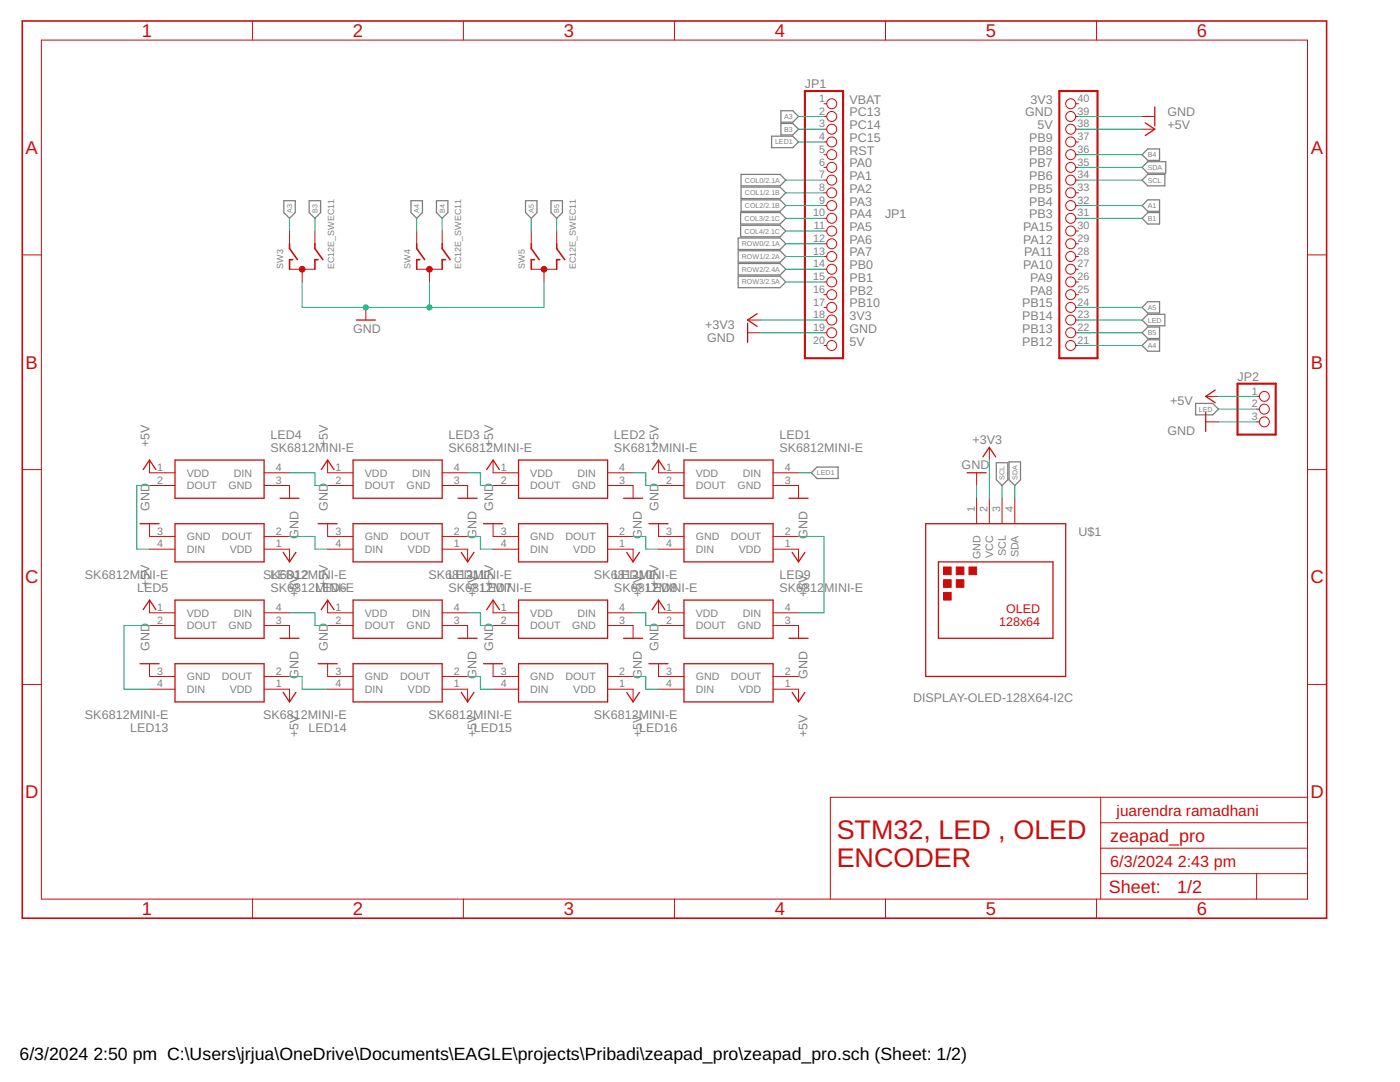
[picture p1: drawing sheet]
<svg xmlns="http://www.w3.org/2000/svg" width="279mm" height="216mm" viewBox="0 0 279 216" stroke-linecap="round" stroke-linejoin="round" font-family="sans-serif">
<g fill="none" stroke="#808080" stroke-width=".25">
<path d="M147.9 37.3h7.8l1.1 1.2-1.1 1.1h-7.8zM147.9 34.8h7.8l1.1 1.1-1.1 1.2h-7.8zM147.9 39.9h7.8l1.1 1.1-1.1 1.2h-7.8zM154 27.2h4.2l1.2 1.1-1.2 1.2h-4.2zM155.9 22.1h2.3l1.2 1.1-1.2 1.2h-2.3zM155.9 24.6h2.3l1.2 1.2-1.2 1.1h-2.3zM227.9 35.9l1.2-1.1h3.4v2.3h-3.4zM227.9 30.9l1.2-1.2h2.3v2.3h-2.3zM227.9 33.4l1.2-1.1h3.5v2.2h-3.5zM56.6 40h2.3v2.4l-1.1 1.2-1.2-1.2zM61.7 40h2.3v2.4l-1.2 1.2-1.1-1.2zM82 40h2.3v2.4l-1.1 1.2-1.2-1.2z"/>
<path d="M87.1 40h2.3v2.4l-1.2 1.2-1.1-1.2zM104.9 40h2.3v2.4l-1.2 1.2-1.1-1.2zM110 40h2.2v2.4l-1.1 1.2-1.1-1.2zM147.3 50h8.4l1.1 1.2-1.1 1.1h-8.4zM147.3 47.5h8.4l1.1 1.1-1.1 1.2h-8.4zM147.3 52.6h8.4l1.1 1.1-1.1 1.2h-8.4zM147.3 55.1h8.4l1.1 1.2-1.1 1.1h-8.4zM147.8 42.4h7.9l1.1 1.2-1.1 1.1h-7.9zM147.8 45h7.9l1.1 1.1-1.1 1.1h-7.9zM227.9 41l1.2-1.1h2.3v2.3h-2.3zM227.9 43.6l1.2-1.2h2.3v2.3h-2.3zM227.9 61.3l1.2-1.1h2.3v2.3h-2.3z"/>
<path d="M227.9 66.4l1.2-1.1h2.3v2.2h-2.3zM227.9 68.9l1.2-1.1h2.3v2.3h-2.3zM227.9 63.9l1.2-1.2h3.4v2.3h-3.4zM161.9 94.3l1.1-1.1h4.3v2.3h-4.3zM198.8 92.3h2.3v3.4l-1.1 1.2-1.2-1.2zM201.4 92.2h2.3v3.5l-1.2 1.2-1.1-1.2zM238.6 80.5h3.4l1.2 1.1-1.2 1.2h-3.4z"/>
</g>
<path d="M160.6 18.2h7.7v53.3h-7.7zM211.4 18.2h7.6v53.3h-7.6zM247 76.6h7.6v10.1h-7.6z" fill="none" stroke="#c90d0c" stroke-width=".42"/>
<g fill="none" stroke="#c90d0c" stroke-width=".2">
<path d="M8.3 8h252.6v171.4h-252.6zM50.4 4.2v3.8M92.5 4.2v3.8M134.6 4.2v3.8M176.7 4.2v3.8M218.8 4.2v3.8M164.4 20.7h.6M164.4 23.2h.6M164.4 25.8h.6M164.4 28.3h.6M164.4 30.9h.6M164.4 33.4h.6"/>
<path d="M164.4 35.9h.6M164.4 38.5h.6M214.7 20.7h.5M214.7 23.2h.5M214.7 25.8h.5M214.7 28.3h.5M214.7 30.9h.5M214.7 33.4h.5M214.7 35.9h.5M214.7 38.5h.5M227.9 23.2h2.6M227.9 25.8h2.6"/>
<path d="M4.4 50.9h3.9M57.8 53.7h5M57.8 46.1v2.5M60.3 53.7v2.6M62.8 46.1v2.5M83.2 53.7h5M83.2 46.1v2.5M85.7 53.7v2.6M88.2 46.1v2.5M106 53.7h5.1M106 46.1v2.5M108.6 53.7v2.6"/>
<path d="M111.1 46.1v2.5M164.4 41h.6M164.4 43.6h.6M164.4 46.1h.6M164.4 48.6h.6M164.4 51.2h.6M164.4 53.7h.6M164.4 56.3h.6M164.4 58.8h.6M214.7 41h.5M214.7 43.6h.5M214.7 46.1h.5"/>
<path d="M214.7 48.6h.5M214.7 51.2h.5M214.7 53.7h.5M214.7 56.3h.5M214.7 58.8h.5M260.9 50.9h3.9M73 61.3v2.6M149.2 63.9h2.5M149.2 66.4h2.5M164.4 61.3h.6M164.4 63.9h.6M164.4 66.4h.6"/>
<path d="M164.4 68.9h.6M214.7 61.3h.5M214.7 63.9h.5M214.7 66.4h.5M214.7 68.9h.5M240.6 79.1h2.6M250.8 79.1h.5M4.4 93.7h3.9M29.8 91.8v2.5h5.1M29.8 96.9h5.1M52.7 96.9h5.1v2.5M52.7 94.3h5.1"/>
<path d="M65.4 91.8v2.5h5.1M65.4 96.9h5.1M88.2 94.3h5.1M88.2 96.9h5.1v2.5M98.4 91.8v2.5h5.1M98.4 96.9h5.1M121.3 94.3h5M121.3 96.9h5v2.5M131.4 91.8v2.5h5.1M131.4 96.9h5.1M154.3 94.3h5.1M154.3 96.9h5.1v2.5"/>
<path d="M194.9 94.3v2.6M194.9 99.4v5.1M197.4 89.3v2.5M197.4 99.4v5.1M200 99.4v5.1M202.5 99.4v5.1M240.6 84.2h2.6M250.8 81.6h.5M250.8 84.2h.5M260.9 93.7h3.9M29.8 109.6h5.1M29.8 104.5v2.5h5.1"/>
<path d="M29.8 119.7v2.6h5.1M52.7 109.6h5.1v2.5M52.7 107h5.1M65.4 109.6h5.1M65.4 104.5v2.5h5.1M65.4 119.7v2.6h5.1M88.2 109.6h5.1v2.5M88.2 107h5.1M98.4 109.6h5.1M98.4 104.5v2.5h5.1M98.4 119.7v2.6h5.1M121.3 109.6h5v2.5"/>
<path d="M121.3 107h5M131.4 109.6h5.1M131.4 104.5v2.5h5.1M131.4 119.7v2.6h5.1M154.3 109.6h5.1v2.5M154.3 107h5.1M4.4 136.6h3.9M29.8 124.8h5.1M29.8 137.5h5.1M29.8 132.4v2.6h5.1M52.7 124.8h5.1v2.6M52.7 137.5h5.1v2.6"/>
<path d="M52.7 122.3h5.1M52.7 135h5.1M65.4 124.8h5.1M65.4 137.5h5.1M65.4 132.4v2.6h5.1M88.2 122.3h5.1M88.2 124.8h5.1v2.6M88.2 137.5h5.1v2.6M88.2 135h5.1M98.4 124.8h5.1M98.4 137.5h5.1M98.4 132.4v2.6h5.1"/>
<path d="M121.3 122.3h5M121.3 124.8h5v2.6M121.3 137.5h5v2.6M121.3 135h5M131.4 124.8h5.1M131.4 137.5h5.1M131.4 132.4v2.6h5.1M154.3 122.3h5.1M154.3 124.8h5.1v2.6M154.3 137.5h5.1v2.6M154.3 135h5.1M260.9 136.6h3.9"/>
<path d="M219.7 159.1v20.3M260.9 159.1h-95.2v20.3M50.4 179.4v3.8M92.5 179.4v3.8M134.6 179.4v3.8M176.7 179.4v3.8M218.8 179.4v3.8M219.7 174.3h41.2M219.7 169.2h41.2M219.7 164.2h41.2M250.8 174.3v5.1"/>
<circle cx="166" cy="23.2" r=".99"/>
<circle cx="166" cy="33.4" r=".99"/>
<circle cx="166" cy="20.7" r=".99"/>
<circle cx="166" cy="25.8" r=".99"/>
<circle cx="166" cy="30.9" r=".99"/>
<circle cx="166" cy="28.3" r=".99"/>
<circle cx="166" cy="35.9" r=".99"/>
<circle cx="166" cy="38.5" r=".99"/>
<circle cx="213.7" cy="30.9" r=".99"/>
<circle cx="213.7" cy="28.3" r=".99"/>
<circle cx="213.7" cy="20.7" r=".99"/>
<circle cx="213.7" cy="25.8" r=".99"/>
<circle cx="213.7" cy="35.9" r=".99"/>
<circle cx="213.7" cy="23.2" r=".99"/>
<circle cx="213.7" cy="38.5" r=".99"/>
<circle cx="213.7" cy="33.4" r=".99"/>
<circle cx="166" cy="41" r=".99"/>
<circle cx="166" cy="43.6" r=".99"/>
<circle cx="166" cy="58.8" r=".99"/>
<circle cx="166" cy="46.1" r=".99"/>
<circle cx="166" cy="48.6" r=".99"/>
<circle cx="166" cy="51.2" r=".99"/>
<circle cx="166" cy="56.3" r=".99"/>
<circle cx="166" cy="53.7" r=".99"/>
<circle cx="213.7" cy="41" r=".99"/>
<circle cx="213.7" cy="43.6" r=".99"/>
<circle cx="213.7" cy="58.8" r=".99"/>
<circle cx="213.7" cy="46.1" r=".99"/>
<circle cx="213.7" cy="56.3" r=".99"/>
<circle cx="213.7" cy="53.7" r=".99"/>
<circle cx="213.7" cy="51.2" r=".99"/>
<circle cx="213.7" cy="48.6" r=".99"/>
<circle cx="166" cy="63.9" r=".99"/>
<circle cx="166" cy="66.4" r=".99"/>
<circle cx="166" cy="68.9" r=".99"/>
<circle cx="166" cy="61.3" r=".99"/>
<circle cx="213.7" cy="63.9" r=".99"/>
<circle cx="213.7" cy="68.9" r=".99"/>
<circle cx="213.7" cy="66.4" r=".99"/>
<circle cx="213.7" cy="61.3" r=".99"/>
<circle cx="252.3" cy="79.1" r=".99"/>
<circle cx="252.3" cy="81.6" r=".99"/>
<circle cx="252.3" cy="84.2" r=".99"/>
</g>
<g fill="none" stroke="#c90d0c" stroke-width=".32">
<path d="M4.4 4.2h260.4v179h-260.4zM57.8 48.6v1l1.6 2.2M58.4 51.8h-.6v1.9M62.8 48.6v1l1.6 2.2M63.5 51.8h-.7v1.9M83.2 48.6v1l1.6 2.2M83.8 51.8h-.6v1.9M88.2 48.6v1l1.6 2.2M88.9 51.8h-.7v1.9M106 48.6v1l1.6 2.2M106.7 51.8h-.7v1.9M111.1 48.6v1l1.6 2.2"/>
<path d="M111.7 51.8h-.6v1.9"/>
</g>
<g fill="#c90d0c" stroke="#c90d0c" stroke-width=".2">
<circle cx="60.3" cy="53.7" r=".57"/>
<circle cx="85.7" cy="53.7" r=".57"/>
<circle cx="108.6" cy="53.7" r=".57"/>
</g>
<g fill="none" stroke="#c90d0c" stroke-width=".25">
<path d="M228.6 24.5l1.9 1.3-1.9 1.3M230.5 21.3v3.8M71.1 63.9h3.8M149.2 64.5v3.8M151.1 62.6l-1.9 1.3 1.9 1.2M242.5 77.8l-1.9 1.3 1.9 1.3M28.6 93.7l1.2-1.9 1.3 1.9M34.9 91.8h17.8v7.6h-17.8zM55.9 99.4h3.8M64.1 93.7l1.3-1.9 1.3 1.9M70.5 91.8h17.7v7.6h-17.7zM91.4 99.4h3.8"/>
<path d="M97.1 93.7l1.3-1.9 1.3 1.9M103.5 91.8h17.8v7.6h-17.8zM124.4 99.4h3.8M130.2 93.7l1.2-1.9 1.3 1.9M136.5 91.8h17.8v7.6h-17.8zM157.5 99.4h3.8M193 94.3h3.8M196.2 91.2l1.2-1.9 1.3 1.9M240.6 82.3v3.8M27.9 104.5h3.8M34.9 104.5h17.8v7.6h-17.8zM34.9 119.7h17.8v7.7h-17.8z"/>
<path d="M56.5 110.2l1.3 1.9 1.3-1.9M63.5 104.5h3.8M70.5 104.5h17.7v7.6h-17.7zM70.5 119.7h17.7v7.7h-17.7zM92.1 110.2l1.2 1.9 1.3-1.9M96.5 104.5h3.8M103.5 104.5h17.8v7.6h-17.8zM103.5 119.7h17.8v7.7h-17.8zM125.1 110.2l1.2 1.9 1.3-1.9M129.5 104.5h3.8M136.5 104.5h17.8v7.6h-17.8zM136.5 119.7h17.8v7.7h-17.8z"/>
<path d="M158.1 110.2l1.3 1.9 1.2-1.9M184.7 104.5h28v30.5h-28zM187.3 112.1h22.8v15.3h-22.8zM27.9 132.4h3.8M28.6 121.6l1.2-1.9 1.3 1.9M34.9 132.4h17.8v7.7h-17.8zM55.9 127.4h3.8M56.5 138.2l1.3 1.9 1.3-1.9M63.5 132.4h3.8M64.1 121.6l1.3-1.9 1.3 1.9M70.5 132.4h17.7v7.7h-17.7zM91.4 127.4h3.8"/>
<path d="M92.1 138.2l1.2 1.9 1.3-1.9M96.5 132.4h3.8M97.1 121.6l1.3-1.9 1.3 1.9M103.5 132.4h17.8v7.7h-17.8zM124.4 127.4h3.8M125.1 138.2l1.2 1.9 1.3-1.9M129.5 132.4h3.8M130.2 121.6l1.2-1.9 1.3 1.9M136.5 132.4h17.8v7.7h-17.8zM157.5 127.4h3.8M158.1 138.2l1.3 1.9 1.2-1.9"/>
</g>
<g fill="#c90d0c" stroke="#c90d0c" stroke-width=".2">
<path d="M188.3 113.1h1.5v1.6h-1.5z"/>
<path d="M190.8 113.1h1.6v1.6h-1.6z"/>
<path d="M188.3 115.7h1.5v1.5h-1.5z"/>
<path d="M193.4 113.1h1.5v1.6h-1.5z"/>
<path d="M188.3 118.2h1.5v1.5h-1.5z"/>
<path d="M190.8 115.7h1.6v1.5h-1.6z"/>
</g>
<g fill="none" stroke="#0dab76" stroke-width=".2">
<path d="M156.8 38.5h7.6M156.8 35.9h7.6M159.4 23.2h5M159.4 25.8h5M159.4 28.3h5M215.2 35.9h12.7M215.2 23.2h12.7M215.2 25.8h12.7M215.2 30.9h12.7M215.2 33.4h12.7M57.8 43.6v2.5M60.3 56.3v5h48.3v-5"/>
<path d="M62.8 43.6v2.5M83.2 43.6v2.5M85.7 56.3v5M88.2 43.6v2.5M106 43.6v2.5M111.1 43.6v2.5M156.8 51.2h7.6M156.8 41h7.6M156.8 43.6h7.6M156.8 46.1h7.6M156.8 48.6h7.6M156.8 53.7h7.6"/>
<path d="M156.8 56.3h7.6M215.2 41h12.7M215.2 43.6h12.7M151.7 66.4h12.7M151.7 63.9h12.7M215.2 68.9h12.7M215.2 61.3h12.7M215.2 66.4h12.7M215.2 63.9h12.7M243.2 79.1h7.6M29.8 96.9h-2.5v12.7h2.5M57.8 94.3h5v2.6h2.6"/>
<path d="M93.3 94.3h2.6v2.6h2.5M126.3 94.3h2.6v2.6h2.5M159.4 94.3h2.5M194.9 96.9v2.5M197.4 91.8v7.6M200 96.9v2.5M202.5 96.9v2.5M243.2 84.2h7.6M243.2 81.6h7.6M57.8 107h5v2.6h2.6M93.3 107h2.6v2.6h2.5M126.3 107h2.6v2.6h2.5"/>
<path d="M159.4 107h5v15.3h-5M29.8 124.8h-5v12.7h5M57.8 122.3h5v2.5h2.6M57.8 135h2.5v2.5h5.1M93.3 122.3h2.6v2.5h2.5M93.3 135h2.6v2.5h2.5M126.3 122.3h2.6v2.5h2.5M126.3 135h2.6v2.5h2.5"/>
</g>
<g fill="#0dab76" stroke="#0dab76" stroke-width=".2">
<circle cx="73" cy="61.3" r=".51"/>
<circle cx="85.7" cy="61.3" r=".51"/>
</g>
<g font-size="5.4" fill="#c90d0c">
<text x="167" y="167.3">STM32, LED , OLED</text>
<text x="167" y="173.1">ENCODER</text>
</g>
<g font-size="3.7" fill="#c90d0c">
<text x="28.3" y="7.4">1</text>
<text x="70.4" y="7.4">2</text>
<text x="112.5" y="7.4">3</text>
<text x="154.6" y="7.4">4</text>
<text x="196.8" y="7.4">5</text>
<text x="238.9" y="7.4">6</text>
<text x="5.1" y="30.7">A</text>
<text x="261.6" y="30.7">A</text>
<text x="5.1" y="73.6">B</text>
<text x="261.6" y="73.6">B</text>
<text x="5" y="116.4">C</text>
<text x="261.5" y="116.4">C</text>
<text x="5" y="159.3">D</text>
<text x="261.5" y="159.3">D</text>
<text x="28.3" y="182.6">1</text>
<text x="70.4" y="182.6">2</text>
<text x="112.5" y="182.6">3</text>
<text x="154.6" y="182.6">4</text>
<text x="196.8" y="182.6">5</text>
<text x="238.9" y="182.6">6</text>
</g>
<g font-size="3.6" fill="#c90d0c">
<text x="221.6" y="168">zeapad_pro</text>
<text x="221.3" y="178.3">Sheet:</text>
<text x="234.9" y="178.1">1/2</text>
</g>
<g font-size="3.5">
<text x="3.9" y="211.4">6/3/2024</text>
<text x="18.6" y="211.4">2:50 pm C:\Users\jrjua\OneDrive\Documents\EAGLE\projects\Pribadi\zeapad_pro\zeapad_pro.sch (Sheet: 1/2)</text>
</g>
<g font-size="3.2" fill="#c90d0c">
<text x="221.6" y="173.1">6/3/2024</text>
<text x="235" y="173.1">2:43 pm</text>
</g>
<text font-size="3.1" fill="#c90d0c" x="222.8" y="162.9">juarendra ramadhani</text>
<g font-size="2.5" fill="#808080">
<text x="160.6" y="17.5">JP1</text>
<text x="169.5" y="20.7">VBAT</text>
<text x="169.5" y="23.2">PC13</text>
<text x="204.6" y="23.2">GND</text>
<text x="205.7" y="20.7">3V3</text>
<text x="233" y="23.2">GND</text>
<text x="169.5" y="25.8">PC14</text>
<text x="169.5" y="28.3">PC15</text>
<text x="205.4" y="28.3">PB9</text>
<text x="207.1" y="25.8">5V</text>
<text x="233" y="25.8">+5V</text>
<text x="169.5" y="30.9">RST</text>
<text x="169.5" y="33.4">PA0</text>
<text x="169.5" y="35.9">PA1</text>
<text x="205.4" y="30.9">PB8</text>
<text x="205.4" y="33.4">PB7</text>
<text x="205.4" y="35.9">PB6</text>
<text x="169.5" y="38.5">PA2</text>
<text x="169.5" y="41">PA3</text>
<text x="205.4" y="38.5">PB5</text>
<text x="205.4" y="41">PB4</text>
<text x="169.5" y="43.6">PA4</text>
<text x="169.5" y="46.1">PA5</text>
<text x="176.6" y="43.4">JP1</text>
<text x="204.2" y="46.1">PA15</text>
<text x="205.4" y="43.6">PB3</text>
<text x="169.5" y="48.6">PA6</text>
<text x="169.5" y="51.2">PA7</text>
<text x="169.5" y="53.7">PB0</text>
<text x="204.2" y="48.6">PA12</text>
<text x="204.2" y="53.7">PA10</text>
<text x="204.4" y="51.2">PA11</text>
<text x="169.5" y="56.3">PB1</text>
<text x="169.5" y="58.8">PB2</text>
<text x="205.6" y="56.3">PA9</text>
<text x="205.6" y="58.8">PA8</text>
<text x="140.7" y="65.6">+3V3</text>
<text x="169.5" y="61.3">PB10</text>
<text x="169.5" y="63.9">3V3</text>
<text x="204" y="61.3">PB15</text>
<text x="204" y="63.9">PB14</text>
<text x="70.5" y="66.4">GND</text>
<text x="141.1" y="68.2">GND</text>
<text x="169.5" y="66.4">GND</text>
<text x="169.5" y="68.9">5V</text>
<text x="204" y="66.4">PB13</text>
<text x="204" y="68.9">PB12</text>
<text x="247" y="75.9">JP2</text>
<text x="233.6" y="80.9">+5V</text>
<text x="29.8" y="89.3" transform="rotate(-90 29.8 89.3)">+5V</text>
<text x="54" y="87.6">LED4</text>
<text x="65.4" y="89.3" transform="rotate(-90 65.4 89.3)">+5V</text>
<text x="89.5" y="87.6">LED3</text>
<text x="98.4" y="89.3" transform="rotate(-90 98.4 89.3)">+5V</text>
<text x="122.5" y="87.6">LED2</text>
<text x="131.4" y="89.3" transform="rotate(-90 131.4 89.3)">+5V</text>
<text x="155.5" y="87.6">LED1</text>
<text x="194.1" y="88.5">+3V3</text>
<text x="233" y="86.7">GND</text>
<text x="54" y="90.2">SK6812MINI-E</text>
<text x="89.5" y="90.2">SK6812MINI-E</text>
<text x="122.5" y="90.2">SK6812MINI-E</text>
<text x="155.5" y="90.2">SK6812MINI-E</text>
<text x="191.9" y="93.6">GND</text>
<text x="29.8" y="102" transform="rotate(-90 29.8 102)">GND</text>
<text x="65.4" y="102" transform="rotate(-90 65.4 102)">GND</text>
<text x="98.4" y="102" transform="rotate(-90 98.4 102)">GND</text>
<text x="131.4" y="102" transform="rotate(-90 131.4 102)">GND</text>
<text x="59.6" y="107.5" transform="rotate(-90 59.6 107.5)">GND</text>
<text x="95.1" y="107.5" transform="rotate(-90 95.1 107.5)">GND</text>
<text x="128.1" y="107.5" transform="rotate(-90 128.1 107.5)">GND</text>
<text x="161.1" y="107.5" transform="rotate(-90 161.1 107.5)">GND</text>
<text x="215.2" y="107">U$1</text>
<text x="16.9" y="115.5">SK6812MINI-E</text>
<text x="27.4" y="118.1">LED5</text>
<text x="29.8" y="117.2" transform="rotate(-90 29.8 117.2)">+5V</text>
<text x="52.5" y="115.5">SLED12</text>
<text x="54" y="118.1">SK6812MINI-E</text>
<text x="54.2" y="115.5">K6812MINI-E</text>
<text x="59.6" y="119.2" transform="rotate(-90 59.6 119.2)">+5V</text>
<text x="62.9" y="118.1">LED6</text>
<text x="65.4" y="117.2" transform="rotate(-90 65.4 117.2)">+5V</text>
<text x="85.5" y="115.5">SK6L8E1D11</text>
<text x="89.5" y="118.1">SK681L2EMINI-E</text>
<text x="93.1" y="115.5">2MINI-E</text>
<text x="95.1" y="119.2" transform="rotate(-90 95.1 119.2)">+5V</text>
<text x="98.4" y="117.2" transform="rotate(-90 98.4 117.2)">+5V</text>
<text x="99" y="118.1">D7</text>
<text x="118.5" y="115.5">SK6L8E1D10</text>
<text x="122.5" y="118.1">SK681L2EMINI-E</text>
<text x="126.1" y="115.5">2MINI-E</text>
<text x="128.1" y="119.2" transform="rotate(-90 128.1 119.2)">+5V</text>
<text x="131.4" y="117.2" transform="rotate(-90 131.4 117.2)">+5V</text>
<text x="132" y="118.1">D8</text>
<text x="155.5" y="118.1">SK6812</text>
<text x="155.5" y="115.5">LED9</text>
<text x="161.1" y="119.2" transform="rotate(-90 161.1 119.2)">+5V</text>
<text x="164.5" y="118.1">MINI-E</text>
<text x="29.8" y="129.9" transform="rotate(-90 29.8 129.9)">GND</text>
<text x="65.4" y="129.9" transform="rotate(-90 65.4 129.9)">GND</text>
<text x="98.4" y="129.9" transform="rotate(-90 98.4 129.9)">GND</text>
<text x="131.4" y="129.9" transform="rotate(-90 131.4 129.9)">GND</text>
<text x="59.6" y="135.4" transform="rotate(-90 59.6 135.4)">GND</text>
<text x="95.1" y="135.4" transform="rotate(-90 95.1 135.4)">GND</text>
<text x="128.1" y="135.4" transform="rotate(-90 128.1 135.4)">GND</text>
<text x="161.1" y="135.4" transform="rotate(-90 161.1 135.4)">GND</text>
<text x="16.9" y="143.5">SK6812MINI-E</text>
<text x="52.5" y="143.5">SK6812MINI-E</text>
<text x="85.5" y="143.5">SK6812MINI-E</text>
<text x="118.5" y="143.5">SK6812MINI-E</text>
<text x="182.2" y="140.1">DISPLAY-OLED-128X64-I2C</text>
<text x="26" y="146">LED13</text>
<text x="59.6" y="147.1" transform="rotate(-90 59.6 147.1)">+5V</text>
<text x="61.5" y="146">LED14</text>
<text x="94.6" y="146">LED15</text>
<text x="95.1" y="147.1" transform="rotate(-90 95.1 147.1)">+5V</text>
<text x="127.6" y="146">LED16</text>
<text x="128.1" y="147.1" transform="rotate(-90 128.1 147.1)">+5V</text>
<text x="161.1" y="147.1" transform="rotate(-90 161.1 147.1)">+5V</text>
</g>
<g font-size="2.5" fill="#c90d0c">
<text x="199.4" y="124.8">128x64</text>
<text x="200.8" y="122.3">OLED</text>
</g>
<g font-size="2.1" fill="#808080">
<text x="163.5" y="20.3">1</text>
<text x="163.5" y="22.9">2</text>
<text x="215" y="22.9">39</text>
<text x="215" y="20.3">40</text>
<text x="163.5" y="25.4">3</text>
<text x="163.5" y="28">4</text>
<text x="215" y="28">37</text>
<text x="215" y="25.4">38</text>
<text x="163.5" y="30.5">5</text>
<text x="163.5" y="33">6</text>
<text x="163.5" y="35.6">7</text>
<text x="215" y="35.6">34</text>
<text x="215" y="33">35</text>
<text x="215" y="30.5">36</text>
<text x="163.5" y="38.1">8</text>
<text x="163.5" y="40.7">9</text>
<text x="215" y="40.7">32</text>
<text x="215" y="38.1">33</text>
<text x="162.3" y="43.2">10</text>
<text x="162.4" y="45.7">11</text>
<text x="215" y="45.7">30</text>
<text x="215" y="43.2">31</text>
<text x="162.3" y="48.3">12</text>
<text x="162.3" y="50.8">13</text>
<text x="162.3" y="53.4">14</text>
<text x="215" y="53.4">27</text>
<text x="215" y="50.8">28</text>
<text x="215" y="48.3">29</text>
<text x="162.3" y="55.9">15</text>
<text x="162.3" y="58.4">16</text>
<text x="215" y="58.4">25</text>
<text x="215" y="55.9">26</text>
<text x="162.3" y="61">17</text>
<text x="162.3" y="63.5">18</text>
<text x="215" y="63.5">23</text>
<text x="215" y="61">24</text>
<text x="162.3" y="66.1">19</text>
<text x="162.3" y="68.6">20</text>
<text x="215" y="68.6">21</text>
<text x="215" y="66.1">22</text>
<text x="249.8" y="78.8">1</text>
<text x="249.8" y="81.3">2</text>
<text x="249.8" y="83.8">3</text>
<text x="31.4" y="94">1</text>
<text x="37.3" y="95.1">VDD</text>
<text x="46.7" y="95.1">DIN</text>
<text x="55" y="94">4</text>
<text x="67" y="94">1</text>
<text x="72.8" y="95.1">VDD</text>
<text x="82.2" y="95.1">DIN</text>
<text x="90.6" y="94">4</text>
<text x="100" y="94">1</text>
<text x="105.8" y="95.1">VDD</text>
<text x="115.2" y="95.1">DIN</text>
<text x="123.6" y="94">4</text>
<text x="133" y="94">1</text>
<text x="138.8" y="95.1">VDD</text>
<text x="148.3" y="95.1">DIN</text>
<text x="156.6" y="94">4</text>
<text x="31.4" y="96.5">2</text>
<text x="37.3" y="97.6">DOUT</text>
<text x="45.6" y="97.6">GND</text>
<text x="55" y="96.5">3</text>
<text x="67" y="96.5">2</text>
<text x="72.8" y="97.6">DOUT</text>
<text x="81.2" y="97.6">GND</text>
<text x="90.6" y="96.5">3</text>
<text x="100" y="96.5">2</text>
<text x="105.8" y="97.6">DOUT</text>
<text x="114.2" y="97.6">GND</text>
<text x="123.6" y="96.5">3</text>
<text x="133" y="96.5">2</text>
<text x="138.8" y="97.6">DOUT</text>
<text x="147.2" y="97.6">GND</text>
<text x="156.6" y="96.5">3</text>
<text x="31.4" y="106.7">3</text>
<text x="37.3" y="107.8">GND</text>
<text x="44.3" y="107.8">DOUT</text>
<text x="55" y="106.7">2</text>
<text x="67" y="106.7">3</text>
<text x="72.8" y="107.8">GND</text>
<text x="79.8" y="107.8">DOUT</text>
<text x="90.6" y="106.7">2</text>
<text x="100" y="106.7">3</text>
<text x="105.8" y="107.8">GND</text>
<text x="112.9" y="107.8">DOUT</text>
<text x="123.6" y="106.7">2</text>
<text x="133" y="106.7">3</text>
<text x="138.8" y="107.8">GND</text>
<text x="145.9" y="107.8">DOUT</text>
<text x="156.6" y="106.7">2</text>
<text x="194.6" y="102.2" transform="rotate(-90 194.6 102.2)">1</text>
<text x="197.1" y="102.2" transform="rotate(-90 197.1 102.2)">2</text>
<text x="199.6" y="102.2" transform="rotate(-90 199.6 102.2)">3</text>
<text x="202.2" y="102.2" transform="rotate(-90 202.2 102.2)">4</text>
<text x="31.4" y="109.2">4</text>
<text x="37.3" y="110.3">DIN</text>
<text x="45.9" y="110.3">VDD</text>
<text x="55" y="109.2">1</text>
<text x="67" y="109.2">4</text>
<text x="72.8" y="110.3">DIN</text>
<text x="81.4" y="110.3">VDD</text>
<text x="90.6" y="109.2">1</text>
<text x="100" y="109.2">4</text>
<text x="105.8" y="110.3">DIN</text>
<text x="114.4" y="110.3">VDD</text>
<text x="123.6" y="109.2">1</text>
<text x="133" y="109.2">4</text>
<text x="138.8" y="110.3">DIN</text>
<text x="147.4" y="110.3">VDD</text>
<text x="156.6" y="109.2">1</text>
<text x="195.7" y="111.6" transform="rotate(-90 195.7 111.6)">GND</text>
<text x="198.2" y="111.3" transform="rotate(-90 198.2 111.3)">VCC</text>
<text x="200.8" y="111" transform="rotate(-90 200.8 111)">SCL</text>
<text x="203.3" y="111.2" transform="rotate(-90 203.3 111.2)">SDA</text>
<text x="31.4" y="121.9">1</text>
<text x="31.4" y="124.5">2</text>
<text x="37.3" y="123">VDD</text>
<text x="37.3" y="125.6">DOUT</text>
<text x="45.6" y="125.6">GND</text>
<text x="46.7" y="123">DIN</text>
<text x="55" y="124.5">3</text>
<text x="55" y="121.9">4</text>
<text x="67" y="121.9">1</text>
<text x="67" y="124.5">2</text>
<text x="72.8" y="123">VDD</text>
<text x="72.8" y="125.6">DOUT</text>
<text x="81.2" y="125.6">GND</text>
<text x="82.2" y="123">DIN</text>
<text x="90.6" y="124.5">3</text>
<text x="90.6" y="121.9">4</text>
<text x="100" y="121.9">1</text>
<text x="100" y="124.5">2</text>
<text x="105.8" y="123">VDD</text>
<text x="105.8" y="125.6">DOUT</text>
<text x="114.2" y="125.6">GND</text>
<text x="115.2" y="123">DIN</text>
<text x="123.6" y="124.5">3</text>
<text x="123.6" y="121.9">4</text>
<text x="133" y="121.9">1</text>
<text x="133" y="124.5">2</text>
<text x="138.8" y="123">VDD</text>
<text x="138.8" y="125.6">DOUT</text>
<text x="147.2" y="125.6">GND</text>
<text x="148.3" y="123">DIN</text>
<text x="156.6" y="124.5">3</text>
<text x="156.6" y="121.9">4</text>
<text x="31.4" y="134.6">3</text>
<text x="31.4" y="137.2">4</text>
<text x="37.3" y="135.7">GND</text>
<text x="44.3" y="135.7">DOUT</text>
<text x="55" y="137.2">1</text>
<text x="55" y="134.6">2</text>
<text x="67" y="134.6">3</text>
<text x="67" y="137.2">4</text>
<text x="72.8" y="135.7">GND</text>
<text x="79.8" y="135.7">DOUT</text>
<text x="90.6" y="137.2">1</text>
<text x="90.6" y="134.6">2</text>
<text x="100" y="134.6">3</text>
<text x="100" y="137.2">4</text>
<text x="105.8" y="135.7">GND</text>
<text x="112.9" y="135.7">DOUT</text>
<text x="123.6" y="137.2">1</text>
<text x="123.6" y="134.6">2</text>
<text x="133" y="134.6">3</text>
<text x="133" y="137.2">4</text>
<text x="138.8" y="135.7">GND</text>
<text x="145.9" y="135.7">DOUT</text>
<text x="156.6" y="137.2">1</text>
<text x="156.6" y="134.6">2</text>
<text x="37.3" y="138.3">DIN</text>
<text x="45.9" y="138.3">VDD</text>
<text x="72.8" y="138.3">DIN</text>
<text x="81.4" y="138.3">VDD</text>
<text x="105.8" y="138.3">DIN</text>
<text x="114.4" y="138.3">VDD</text>
<text x="138.8" y="138.3">DIN</text>
<text x="147.4" y="138.3">VDD</text>
</g>
<g font-size="1.8" fill="#808080">
<text x="56.5" y="53.7" transform="rotate(-90 56.5 53.7)">SW3</text>
<text x="66.7" y="53.7" transform="rotate(-90 66.7 53.7)">EC12E_SWEC11</text>
<text x="81.9" y="53.7" transform="rotate(-90 81.9 53.7)">SW4</text>
<text x="92.1" y="53.7" transform="rotate(-90 92.1 53.7)">EC12E_SWEC11</text>
<text x="104.8" y="53.7" transform="rotate(-90 104.8 53.7)">SW5</text>
<text x="114.9" y="53.7" transform="rotate(-90 114.9 53.7)">EC12E_SWEC11</text>
</g>
<g font-size="1.4" fill="#808080">
<text x="156.5" y="23.7">A3</text>
<text x="154.7" y="28.8">LED1</text>
<text x="156.5" y="26.3">B3</text>
<text x="229.1" y="31.4">B4</text>
<text x="229.1" y="33.9">SDA</text>
<text x="148.7" y="39">COL1/2.1B</text>
<text x="148.7" y="41.5">COL2/2.1B</text>
<text x="148.7" y="36.4">COL0/2.1A</text>
<text x="229.1" y="41.5">A1</text>
<text x="229.1" y="36.4">SCL</text>
<text x="58.3" y="42.4" transform="rotate(-90 58.3 42.4)">A3</text>
<text x="63.4" y="42.4" transform="rotate(-90 63.4 42.4)">B3</text>
<text x="83.7" y="42.4" transform="rotate(-90 83.7 42.4)">A4</text>
<text x="88.8" y="42.4" transform="rotate(-90 88.8 42.4)">B4</text>
<text x="106.5" y="42.4" transform="rotate(-90 106.5 42.4)">A5</text>
<text x="111.6" y="42.4" transform="rotate(-90 111.6 42.4)">B5</text>
<text x="148.6" y="44.1">COL3/2.1C</text>
<text x="148.6" y="46.6">COL4/2.1C</text>
<text x="229.1" y="44.1">B1</text>
<text x="148.1" y="51.7">ROW1/2.2A</text>
<text x="148.1" y="49.1">ROW0/2.1A</text>
<text x="148.1" y="54.2">ROW2/2.4A</text>
<text x="148.1" y="56.8">ROW3/2.5A</text>
<text x="229.1" y="61.8">A5</text>
<text x="229.1" y="64.4">LED</text>
<text x="229.1" y="69.5">A4</text>
<text x="229.1" y="66.9">B5</text>
<text x="239.3" y="82.2">LED</text>
<text x="163" y="94.8">LED1</text>
<text x="200.5" y="95.7" transform="rotate(-90 200.5 95.7)">SCL</text>
<text x="203" y="95.7" transform="rotate(-90 203 95.7)">SDA</text>
</g>
</svg>
